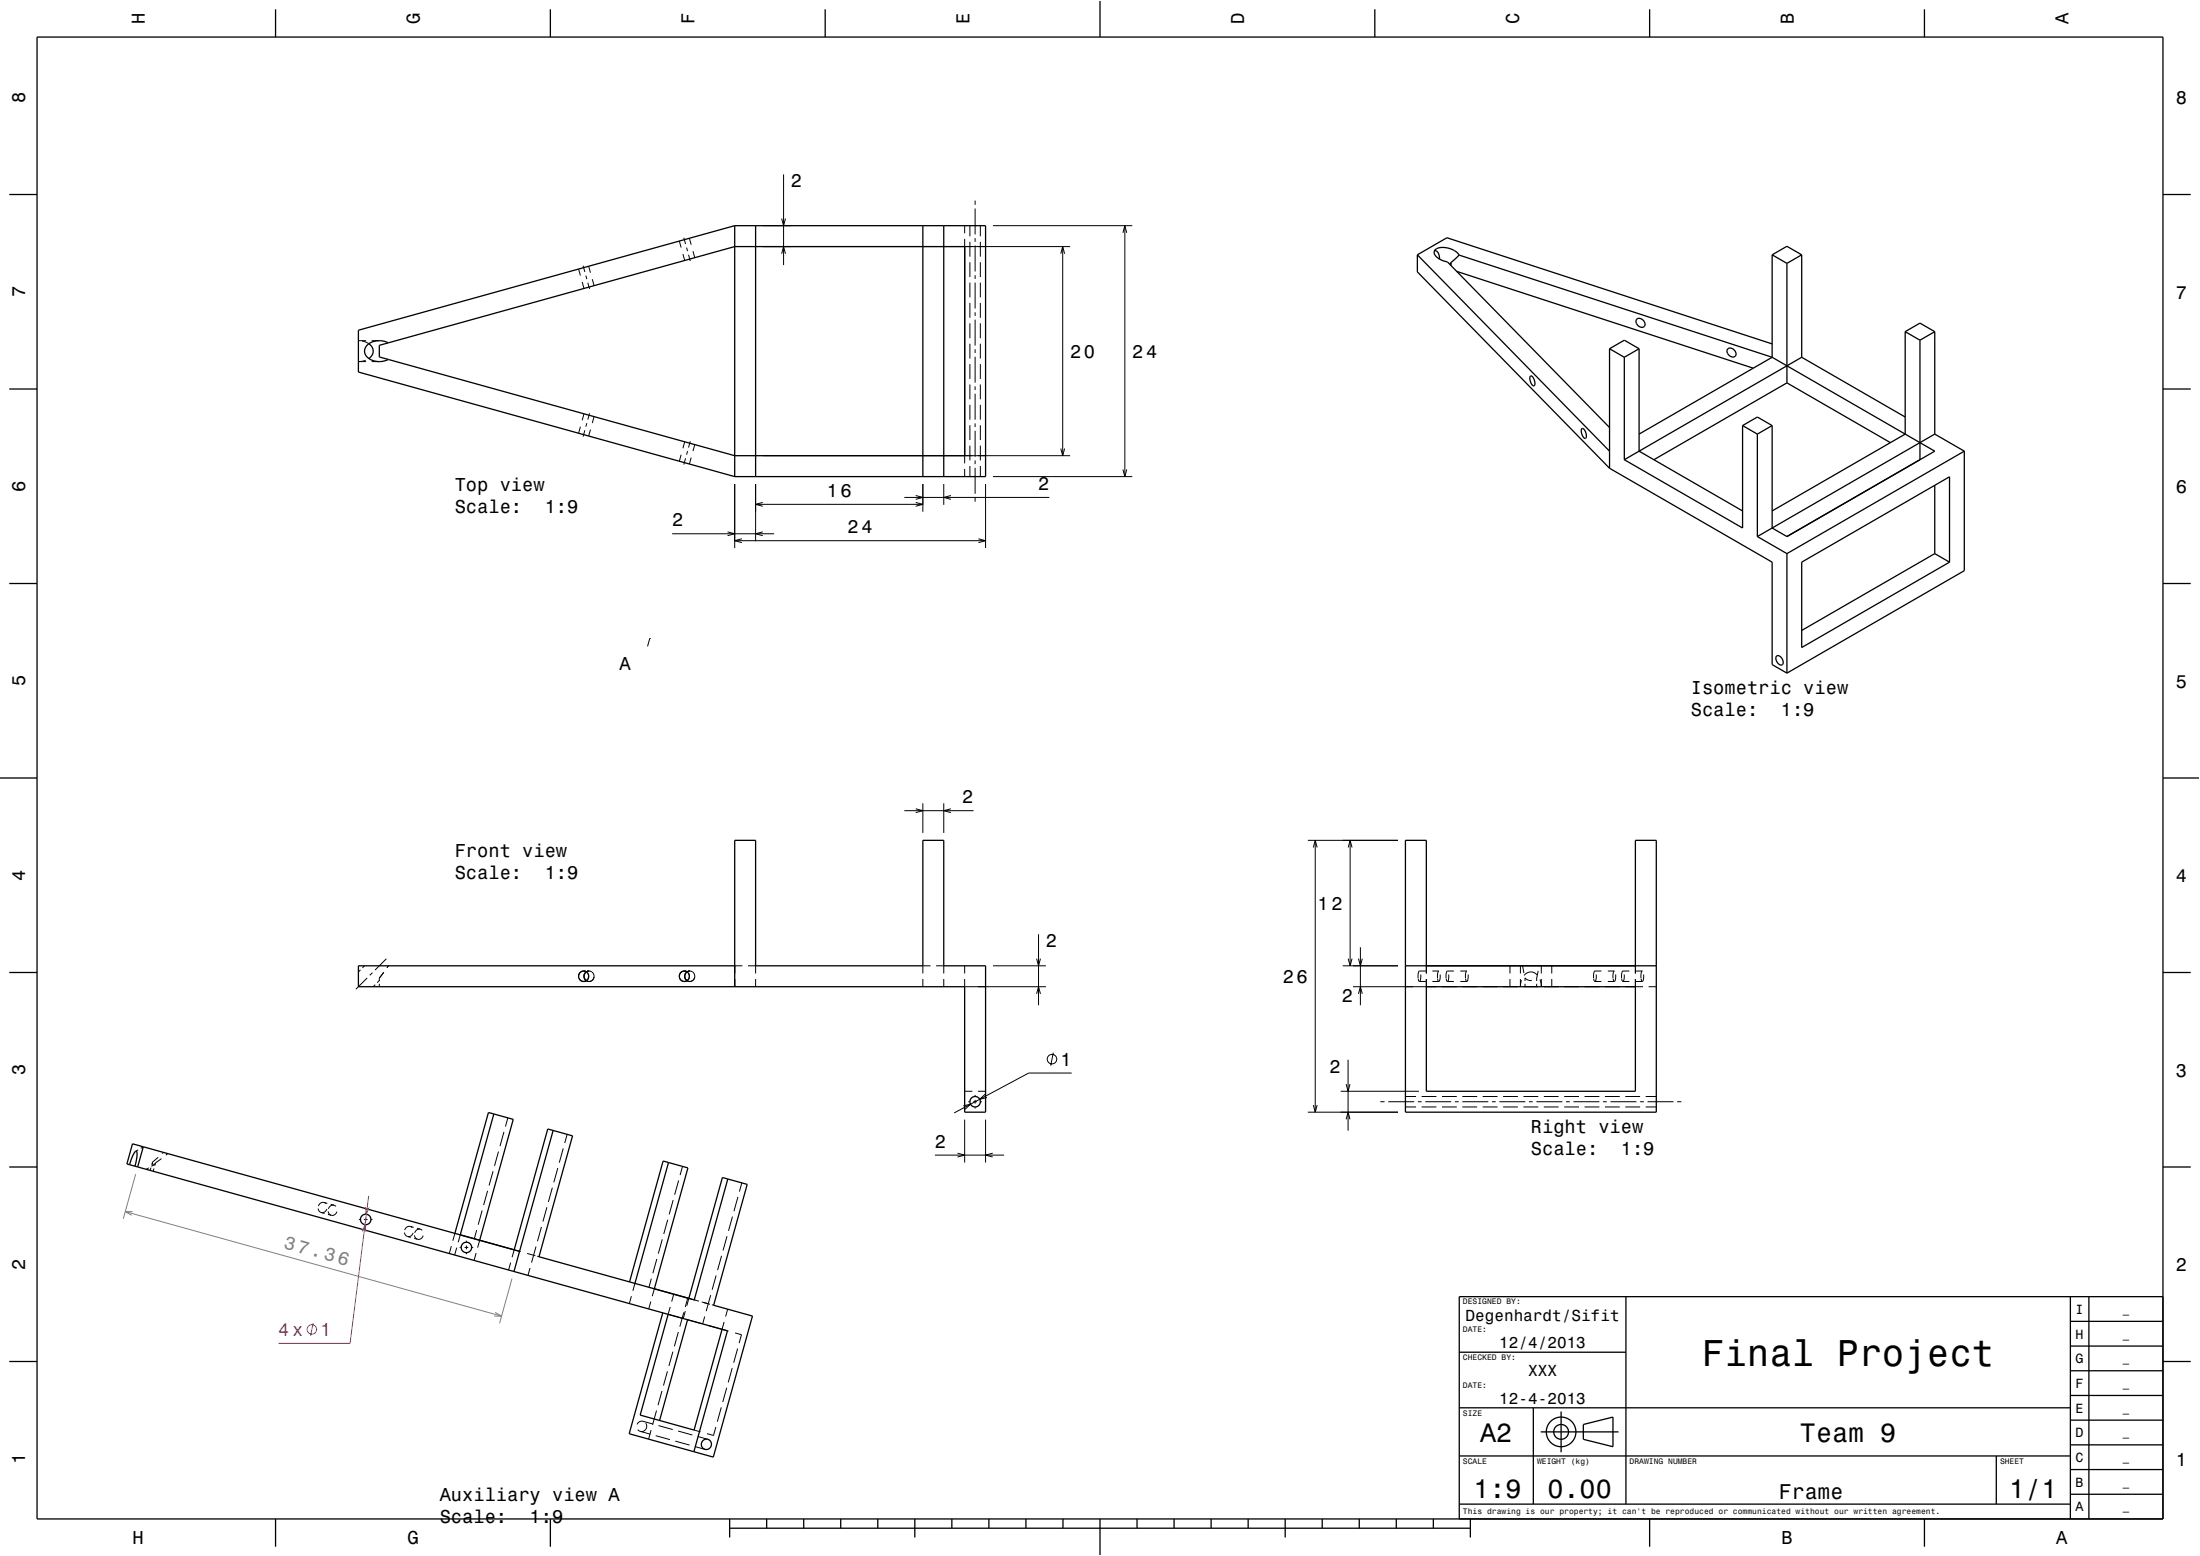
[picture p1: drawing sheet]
<svg xmlns="http://www.w3.org/2000/svg" width="594mm" height="420mm" viewBox="0 0 594 420" stroke-linecap="round" stroke-linejoin="round" font-family="sans-serif">
<g fill="none" stroke="#000" stroke-width=".27">
<path d="M211 59l.6 1.9 .5-1.9M211.6 47.1v24.5M263.3 54.1v1.2M263.3 56.3v7M156.2 72.6l.5 1.8M157.2 76.1l.5 1.8M157.4 71.7l.5 1.7M158.2 74.4l.2 .9M158.7 76.3l.5 1.7M158.9 71.9l.5 1.7M159.9 75.4l.5 1.7M183.4 65.1l.5 1.7"/>
<path d="M184.4 68.6l.5 1.7M184.6 64.2l.5 1.7M185.4 66.8l.2 1M185.9 68.8l.5 1.7M186.1 64.3l.5 1.8M187.1 67.8l.5 1.8M206 66.6h82.9M206 60.9h7.6M211 68.5l.6-1.9 .5 1.9M260.5 60.9v2.1M260.5 64.5v2.1M261.9 60.9v2.9"/>
<path d="M261.9 65.3v4M261.9 70.8v4M261.9 76.3v4M263.3 64.3v1M263.3 66.3v7M263.3 74.3v1M263.3 76.3v7M264.7 60.9v2.9M264.7 65.3v4M264.7 70.8v4M264.7 76.3v4M268.1 60.9h37.6"/>
<path d="M286.4 68.5l.5-1.9 .5 1.9M286.9 66.6v56.4M303.2 62.8l.5-1.9 .5 1.9M303.7 60.9v67.7M96.8 92h2M97.8 92l1.8 .8M98.7 97.2l-1.9 .4h2M99.6 96.8h-.1M100.3 92h2.1M100.3 97.6h2.1M261.9 81.8v4M261.9 87.3v4"/>
<path d="M261.9 92.8v4M261.9 98.3v4M263.3 84.3v1M263.3 86.3v7M263.3 94.3v1M263.3 96.3v7M264.7 81.8v4M264.7 87.3v4M264.7 92.8v4M264.7 98.3v4M156.7 115.2l-.5 1.7M157.7 111.7l-.5 1.7"/>
<path d="M157.9 116.1l-.5 1.7M158.4 114.2l-.2 1M159.2 111.6l-.5 1.7M159.4 115.9l-.5 1.8M160.4 112.5l-.5 1.7M184.9 119.3l-.5 1.7M186.4 119.1l-.5 1.7M261.9 103.8v4M261.9 109.3v4M261.9 114.8v4M263.3 104.3v1M263.3 106.3v7"/>
<path d="M263.3 114.3v1M263.3 116.3v7M264.7 103.8v4M264.7 109.3v4M264.7 114.8v4M183.9 122.7l-.5 1.8M185.1 123.7l-.5 1.7M185.6 121.8l-.2 .9M186.6 123.5l-.5 1.8M187.6 120l-.5 1.8M198.4 130.6v17.3M204 130.6v15.5"/>
<path d="M204 136.1h45.2M205.9 135.6l-1.9 .5 1.9 .6M206 123h82.9M244.2 134.3h39.1M247.2 135.6l2 .5-2 .6M247.2 133.8l2 .5-2 .5M249.2 130.6v7.5M254.8 130.6v5.7M256.7 133.8l-1.9 .5 1.9 .5M260.5 123v2.1M260.5 126.6v2M261.9 120.3v4"/>
<path d="M261.9 125.8v2.8M263.3 134.3v1.1M263.3 124.3v1M263.3 126.3v7M264.7 120.3v4M264.7 125.8v2.8M266.1 130.6v17.3M268.1 128.6h37.6M286.4 121.1l.5 1.9 .5-1.9M303.2 126.7l.5 1.9 .5-1.9M181.5 144.1h27.5M196.4 143.6l2 .5-2 .5"/>
<path d="M198.4 145.9h67.7M200.3 145.4l-1.9 .5 1.9 .6M205.9 143.6l-1.9 .5 1.9 .5M264.2 145.4l1.9 .5-1.9 .6M175.4 172.3h.1M175.4 172.3l-.6 2.2M244.2 218.8h18.7M247.2 218.3l2 .5-2 .5M249.2 216.8v8M254.8 216.8v8M256.7 218.3l-1.9 .5 1.9 .5M353.1 226.8h24.4"/>
<path d="M354.6 228.8l.5-2 .5 2M355.1 226.8v73.4M364 228.8l.5-2 .6 2M364.5 226.8v33.9M104.3 258.8l-3 3M279.9 258.8l.5 1.9 .5-1.9M280.4 252.2v19.1M364 258.8l.5 1.9 .6-1.9M366.8 258.8l.5 1.9 .5-1.9M367.3 255.7v15.6M97.3 261.8l-.5 .5M98.4 260.7l-.5 .5"/>
<path d="M99.1 264l-3 3M100.6 262.6l-.8 .7M101.3 265.8l-.5 .5M102.4 265.6v.7M102.4 264.7l-.5 .5M103.6 262.4l-1.2 1.6v.8M104.8 260.7l-.3 .5M156.4 264.1a1.34 1.34 0 0 0 1.2 .8M157.6 264.9a1.32 1.32 0 0 1 1.4 0M157.6 262.1a1.37 1.37 0 0 0-1.4 1.2M157.6 262.1h.1M157.6 262.1h.5"/>
<path d="M157.6 264.9h.5M158.6 262.1h.4M158.6 264.9h.4M158.8 262.8a1.44 1.44 0 0 1-.4 1.8M159 262.1l-.7 .2M159 262.1a1.41 1.41 0 0 1 1.4 1.4 1.41 1.41 0 0 1-1.4 1.4M159 262.1l-.4 .1-.6 .4M159 262.1h.1M160.4 263.7a1.37 1.37 0 0 1-1.4 1.2M183.5 264.1a1.34 1.34 0 0 0 1.3 .8M184.8 264.9a1.32 1.32 0 0 1 1.4 0M184.8 262.1a1.37 1.37 0 0 0-1.4 1.2"/>
<path d="M184.8 262.1h.1M184.8 262.1h.5M184.8 264.9h.5M185.7 262.1h.5M185.7 264.9h.5M185.9 262.8a1.44 1.44 0 0 1-.3 1.8M186.2 262.1l-.7 .2M186.2 262.1a1.41 1.41 0 0 1 1.4 1.4 1.41 1.41 0 0 1-1.4 1.4M186.2 262.1l-1 .5M186.2 262.1h.1M187.6 263.7a1.38 1.38 0 0 1-1.4 1.2M198.4 264.3v2"/>
<path d="M200.4 260.7h-2v2.1M201.9 260.7h2.1v2.1M204 264.3v2M249.2 264.3v2M251.2 260.7h-2v2.1M252.7 260.7h2.1v2.1M254.8 264.3v2M260.5 260.7v2.1M260.5 264.3v2h21.9M268.1 260.7h14.3M279.9 268.3l.5-2 .5 2M362.5 260.7h15"/>
<path d="M365.3 266.3h22.5M366.8 268.3l.5-2 .5 2M382.9 264.1l.3 .8M383.2 262.1l-.3 .7v1.2M383.2 262.1h1.8M383.2 264.9h1.8M383.2 262.1h.1M383.6 263l-.1 1.4-.3 .5M385.1 260.7v2.1M385.1 264.3v2M386.7 262.1h1.8M386.7 264.9h1.8"/>
<path d="M388.1 264.1l.4 .8M388.5 262.1l-.3 .7-.1 1.2M388.5 262.1h.1M388.8 263v1.4l-.3 .5M389.3 266.3h4M390.5 264.1l.3 .8M390.8 262.1l-.3 .7-.1 1.2M390.8 262.1h1.7M390.8 264.9h1.7M390.8 262.1h.1M391.1 263v1.4l-.3 .5M394.3 262.1h1.7"/>
<path d="M394.3 264.9h1.7M394.8 266.3h4M395.7 264.1l.3 .8M396 262.1l-.3 .5v1.4M396 262.1h.1M396.4 263l-.1 1.4-.3 .5M400.3 266.3h4M405.8 266.3h4M407.7 260.7v2.1M407.7 264.3v2M410.5 264.3v2l.3-1.7M410.5 260.7v2.1"/>
<path d="M411.1 260.7l.4 2M411.3 266.3h4M411.7 263.9l.1 .1M411.8 264l.8 .5 1 .2M411.8 264v.8M411.8 265.6v.7M414.9 264l-.1 .1M414.9 264v.8M414.9 265.6v.7M415 263.1a2.21 2.21 0 0 0-3.5 .2M415.3 262.1l-.4 1.9M415.6 260.7v.1"/>
<path d="M416.2 264.3v2l-.4-1.9M416.2 260.7v2.1M416.8 266.3h4M419 260.7v2.1M419 264.3v2M422.3 266.3h4M427.8 266.3h4M430.3 264.1l.3 .8M430.6 262.1l-.3 .7v1.2M430.6 262.1h1.8M430.6 264.9h1.8M430.6 262.1h.1"/>
<path d="M431 263l-.1 1.4-.3 .5M433.3 266.3h4M434.1 262.1h1.8M434.1 264.9h1.8M435.5 264.1l.4 .8M435.9 262.1l-.3 .5-.1 1.4M435.9 262.1h.1M436.2 263v1.4l-.3 .5M437.8 264.1l.4 .8M438.2 262.1l-.3 .5-.1 1.4M438.2 262.1h1.7M438.2 264.9h1.7"/>
<path d="M438.2 262.1h.1M438.5 263v1.4l-.3 .5M438.8 266.3h4.8M441.6 260.7v2.1M441.6 264.3v2M441.7 262.1h1.7M441.7 264.9h1.7M443.1 264.1l.3 .8M443.4 262.1l-.3 .7v1.2M443.4 262.1h.1M443.8 263l-.1 1.4-.3 .5M445.1 266.3h2.1"/>
<path d="M260.1 298.5l1.9-.5-1.4 1.4M260.5 294.6h2M261.4 297.4h.4M262.8 297.4h1M263.3 295.6v.3M263.3 296.9v1M263.3 298.9v.3M264 294.6h2.1M264.8 297.4h.3M266 295.3l-1.5 1.4 2-.4M284.4 284.1l-.7 3.5M289.4 289.6h-11.6l-20.2 10.8"/>
<path d="M354.6 298.3l.5 1.9 .5-1.9M362 294.6h21.1M363.5 292.6l.5 2 .5-2M364 286.1v19.1M372.7 297.4h1.1M374.8 297.4h7M379.5 296h2.8M379.5 298.8h2.8M382.8 297.4h1M383.8 296h4M383.8 298.8h4M384.8 297.4h7"/>
<path d="M389.3 296h4M389.3 298.8h4M392.8 297.4h1M394.8 296h4M394.8 298.8h4M394.8 297.4h7M400.3 296h4M400.3 298.8h4M402.8 297.4h1M404.8 297.4h7M405.8 296h4M405.8 298.8h4"/>
<path d="M411.3 296h4M411.3 298.8h4M412.8 297.4h1M414.8 297.4h7M416.8 296h4M416.8 298.8h4M422.3 296h4M422.3 298.8h4M422.8 297.4h1M424.8 297.4h7M427.8 296h4M427.8 298.8h4"/>
<path d="M432.8 297.4h1M433.3 296h4M433.3 298.8h4M434.8 297.4h7M438.8 296h4M438.8 298.8h4M442.8 297.4h1M444.3 296h2.9M444.3 298.8h2.9M444.8 297.4h7M452.8 297.4h1.2M36.4 314.8h.2"/>
<path d="M37.3 310.4l-.7 .4M38.7 309.6l-.7 .4M40.2 315.2l-.7 .4M40.8 315.2l-.2 .7M41.2 313.7l.1 .6 .3 .1M41.2 313.7l-.2 .7M41.6 314.4l-.7 .4M41.6 315.4l-.2 .7M42 313.9l-.4 .5M42 313.9l-.2 .8M42.7 312.4l-1.5 1.3M43.6 312.7l-1.6 1.2"/>
<path d="M44.1 311.1l-.3 .3M45.3 311.4l-.5 .4M133.1 316.1l-1 3.9M134.6 310.8l-1.1 3.9M136.1 305.5l-1.1 3.9M137.1 301.7l-.6 2.4M150.6 315.3l-1.1 3.8M152.1 310l-1.1 3.8M153.1 306.2l-.6 2.3M183.2 318.6l-1 3.9M184.3 314.8l-.7 2.4M200.3 319.3l-.7 2.3"/>
<path d="M252.4 311.8h18.7M258.5 311.3l2 .5-2 .5M260.5 302.2v11.6M266.1 302.2v11.6M268 311.3l-1.9 .5 1.9 .5M353.1 300.2h24.4M363.5 302.1l.5-1.9 .5 1.9M85.9 326.2a1.2 1.2 0 0 0 .8 1.1M86.7 327.3l.9 .2M87.5 324.6l.5 .3M87.5 324.6a1.3 1.3 0 0 0-1.5 1M87.5 324.6l.9 .2"/>
<path d="M88.3 326.3a1.32 1.32 0 0 1-1.6 1M88.5 327.8l.9 .2M88.6 327a1.2 1.2 0 0 0 .8 1M89.3 325.1l.9 .2M90.2 325.3l.5 .3M90.2 325.3a1.3 1.3 0 0 0-1.5 1M91 327.1a1.32 1.32 0 0 1-1.6 .9M96.9 329.2h.3M98.2 329.2h1M98.7 327.3v.4M98.7 328.7v1M98.7 330.7v.3"/>
<path d="M100.2 329.2h.4M109.2 332.7a1.21 1.21 0 0 0 .8 1.1M110 333.8l.9 .2M110.8 331l.5 .4M110.8 331a1.3 1.3 0 0 0-1.5 1M110.8 331l.9 .3M111.6 332.8a1.32 1.32 0 0 1-1.6 1M111.8 334.3l.9 .2M111.9 333.4a1.2 1.2 0 0 0 .8 1.1M112.6 331.5l.9 .3M113.5 331.8l.5 .3M113.5 331.8a1.29 1.29 0 0 0-1.5 1"/>
<path d="M114.3 333.5a1.32 1.32 0 0 1-1.6 1M121.9 336.4l-.6 2M122.8 332.9l-.5 2M123.3 336.8l-.5 2M124.1 336.7h.3M124.3 333.3l-.6 2M125.4 336.7h1M125.9 334.9v.3M125.9 336.2v1M125.9 338.2v.3M127.4 336.7h.4M128.6 338.2l-.6 2"/>
<path d="M128.7 332l-.6 2.4M129.5 334.8l-.5 2M130.2 326.7l-1.1 3.9M131.6 321.4l-1 3.9M140.6 337.9l-1.8-.5-.5 2M142.3 338.3l2.3 .7M144.7 336.5l-1.2 4.3M145 339.1l.5 .1M146.2 331.2l-1.1 3.8M147.7 325.9l-1.1 3.8M149.1 320.6l-1 3.8M177.3 339.8l-1 3.9"/>
<path d="M178.8 334.5l-1.1 3.9M180.3 329.2l-1.1 3.9M181.8 323.9l-1.1 3.9M194.8 339l-1 3.8M196.3 333.7l-1.1 3.8M197.8 328.4l-1.1 3.8M199.2 323.1l-1 3.8M137.9 340.8l-.6 2M143.1 342.3l-.5 2M170.5 349.9l-.6 2M171.4 346.4l-.5 2M175.7 351.3l-.5 2"/>
<path d="M175.9 345.1l-.7 2.4 .5 .1M176.2 347.7l.5 .2-.6 2M181 352.8l-.6 2 3.9 1.1M181.9 349.3l-.5 2M183.2 359.5l-1.1 3.9M184.6 354.2l-1 3.9M185 353.9l-.5 2M185.7 350.4l-.7 2.4M185.8 356.3l3.8 1M188.7 351.2l-2.7-.7-.6 2M189.5 351.4l1.7 .5M190.3 355.4l-.6 2"/>
<path d="M191.1 357.7l5.6 1.6M191.2 351.9l-.5 2M191.2 351.9l.5 .2M191.9 349.6l-.7 2.3M192.2 352.2l.5 .1M193.4 344.3l-1.1 3.8M195.5 356.8l-.5 2M196.5 353.4l-.6 2M198.5 359.8l1.7 .5-.6 2.2M178.7 375.4l-1 3.9M180.2 370.1l-1.1 3.9M181.7 364.8l-1.1 3.9"/>
<path d="M194.7 379.9l-1 3.8M196.2 374.6l-1.1 3.8M197.7 369.3l-1.1 3.8M199.2 364l-1.1 3.8M172.2 385.9l.7 .5M172.9 386.4l2.7 .7M173.6 383.6a1.37 1.37 0 0 0-1.6 .9M173.6 383.6l.1 .1M173.6 383.6l2.7 .8M174.3 384.1a1.42 1.42 0 0 1 .1 1.7 1.42 1.42 0 0 1-1.5 .6M175.8 386l-.7 2.5M177 387.5l3.9 1.1"/>
<path d="M177.3 380.7l-1.1 3.9M177.8 384.8l3.8 1.1M182.3 389l3.9 1.1M183.1 386.3l3.8 1M187.4 386l1.8 .5M187.6 390.5l2.7 .7M188.4 387.7l2.7 .8M193.3 385.2l-.7 2.3-1.7-.5"/>
<circle cx="284" cy="285.9" r="1.28"/>
</g>
<path d="M36.6 316.9l-3.3 12.1M33.8 327l101.6 28.3M35.8 327.1l-2-.1 1.7 1.1M133.7 354.2l1.7 1.1-2-.1M138.2 345.1l-3.3 12.1" fill="none" stroke="#808080" stroke-width=".27"/>
<g fill="none" stroke="#000" stroke-width=".35">
<path d="M10 10h574v400h-574zM74.4 2.5v7.5M148.6 2.5v7.5M222.8 2.5v7.5M297 0v10M371.2 2.5v7.5M445.4 2.5v7.5M519.6 2.5v7.5M2.5 52.5h7.5M584 52.5h7.5M198.4 60.9v67.7M198.4 60.9l-101.6 28.2v11.3l101.6 28.2"/>
<path d="M198.4 60.9h67.7v67.7h-67.7M204 60.9v67.7M249.2 60.9v67.7M254.8 60.9v67.7M382.7 68.8v4.6l51.9 53M382.7 68.8l8-4.6 87.8 28.6M382.7 68.8l51.9 53M387.3 67.6a1.89 1.89 0 0 1 1.4 2.3M388.7 69.9h.1M391.8 70.9l-.4 .4M391.8 70.9v.8M393.3 73.3l80.1 26.1"/>
<path d="M394 68.9l-2.2 2M394 68.9a5.2 5.2 0 0 0-6.5-1.5 1.6 1.6 0 0 0 .9 2.4l2.4 .9 43.8 44.7M394 68.9l84.5 27.5M478.5 68.8l4-2.3 4 2.3M478.5 68.8v27.6M478.5 68.8l4 2.3M482.5 71.1v32.2M486.5 68.8v27.6M486.5 68.8l-4 2.3M99.6 92.8a2.29 2.29 0 0 1 0 4M102.4 93.2l96-26.6h62.1v56.4h-62.1l-96-26.6zM104.8 92.5a4.7 4.7 0 0 0-6.2 1.6 2.95 2.95 0 0 0 3 3.4h1.8l1.4-.5"/>
<path d="M434.6 94.1l4 2.3M434.6 94.1l4-2.3 4 2.3M434.6 94.1v32.3M438.6 96.4v27.7M441.9 86.2a1.47 1.47 0 0 1 1.8 .2 1.47 1.47 0 0 1 .2 1.8 1.51 1.51 0 0 1-1.7-.4 1.51 1.51 0 0 1-.3-1.6zM442.6 94.1l-4 2.3M442.6 94.1v27.7M466.5 94.2a1.47 1.47 0 0 1 1.7 .3 1.47 1.47 0 0 1 .3 1.7 1.51 1.51 0 0 1-1.7-.3 1.51 1.51 0 0 1-.3-1.7zM478.5 96.4l43.9 25.4-39.9 23M478.5 96.4l-35.9 20.8M486.5 96.4l27.9 16.2M486.5 96.4l-43.9 25.4"/>
<path d="M514.4 89.5l4-2.3 4 2.3M514.4 89.5v27.7l-35.9 20.7M514.4 89.5l4 2.3M518.4 91.8v32.3l-35.9 20.7M522.4 89.5v27.7M522.4 89.5l-4 2.3M2.5 105h7.5M413.2 101.5a1.73 1.73 0 0 1 1.2 2.2 .41 .41 0 0 1-.3 .5 .41 .41 0 0 1-.5-.4l-.5-1.3zM427.1 115.7a1.72 1.72 0 0 1 1.2 2.2 .41 .41 0 0 1-.3 .5 .41 .41 0 0 1-.5-.4l-.5-1.3zM470.5 114.9v27.6l-31.9-18.4M470.5 114.9l4-2.3 4 2.3M470.5 114.9l4 2.3"/>
<path d="M474.5 117.2v27.6M478.5 114.9v27.6M478.5 114.9l-4 2.3M482.5 103.3l-36 20.8M482.5 103.3l27.9 16.2M522.4 117.2l8 4.6M522.4 117.2l-43.9 25.3M584 105h7.5M434.6 126.4l43.9 25.3v27.7l4 2.3M442.6 121.8l27.9 16.1M442.6 121.8l-4 2.3M522.4 131v18.4"/>
<path d="M530.4 121.8v32.2l-47.9 27.7M530.4 121.8l-47.9 27.6M2.5 157.5h7.5M474.5 144.8l8 4.6M478.5 142.5l4 2.3M478.5 142.5l-4 2.3M482.5 149.4v32.3M486.5 151.7l39.9-23v23l-39.9 23.1zM522.4 149.4l4 2.3M522.4 149.4l-35.9 20.8M584 157.5h7.5M479.7 177.1a1.55 1.55 0 0 1 1.7 2.1 .81 .81 0 0 1-.8 .3 .81 .81 0 0 1-.7-.6 1.61 1.61 0 0 1-.2-1.8z"/>
<path d="M0 210h10M584 210h10M2.5 262.5h7.5M158 262.6a1.45 1.45 0 0 0 .3 2.1M158.3 262.3a1.44 1.44 0 0 0 0 2.4M158.4 264.6l-.1 .1M185.2 262.6a1.44 1.44 0 0 0 .3 2.1M185.5 262.3a1.44 1.44 0 0 0 0 2.4M185.6 264.6l-.1 .1M198.4 260.7h-101.6v5.6h163.7v33.9h5.6v-39.5h-11.3v-33.9h-5.6v33.9h-45.2v-33.9h-5.6v39.5M379.5 260.7h67.7M385.1 266.3h56.5v28.3h-56.5z"/>
<path d="M385.1 260.7v-33.9h-5.6v73.4h67.7v-73.4h-5.6v33.9M584 262.5h7.5M2.5 315h7.5M35 314.4l.8-2.2a1.68 1.68 0 0 1 1-1.4l.2 1.3-.6 2.7M35 314.4l-.7-.2 1.5-5.5 104.5 29.1M35 314.4l1.4 .4M36.4 314.8l.8 .2M37.2 315l101.6 28.2M38.7 309.5l-1.5 5.5M133.3 300.7l-1.4-.4-9.1 32.6M133.3 300.7l-9 32.6 14.5 4.1 9.1-32.7 1.4 .4M133.3 300.7l5.3 1.4-9.1 32.7"/>
<path d="M149.3 305.1l5.3 1.5-9.1 32.6 41.9 11.7 9.1-32.7M149.3 305.1l-9 32.7M180.5 313.8l-9.1 32.6M584 315h7.5M140.3 337.8l-1.5 5.4M138.8 343.2l57.6 16-9.1 32.7M170 346l9-32.6 6.7 1.8-9 32.7M180.4 354.8l-7.6 27.2 14.6 4 7.6-27.2M185.6 356.2l-7.5 27.2M186 350.5l9.1-32.7 6.6 1.9-9 32.6 10.5 2.9-10.6 38.1-22.7-6.3 9-32.6M439 350v56M559 356.7h25"/>
<path d="M559 350v60M564 350v60M584 350h-190v60M2.5 367.5h7.5M394 365h45M559 376.7h25M559 370h25M559 363.3h25M584 367.5h7.5M394 393h165M394 380h165M414 380v26"/>
<path d="M416 386.5h21M421.5 381v11M427.5 384.5l8-2v8l-8-2zM539 393v13M559 396.7h25M559 390h25M559 383.3h25M74.4 410v7.5M148.6 410v7.5M197 412.5h200M197 410v5M207 410v2.5"/>
<path d="M217 410v2.5M227 410v2.5M237 410v2.5M247 410v5M257 410v2.5M267 410v2.5M277 410v2.5M287 410v2.5M297 410v10M307 410v2.5M317 410v2.5M327 410v2.5"/>
<path d="M337 410v2.5M347 410v5M357 410v2.5M367 410v2.5M377 410v2.5M387 410v2.5M394 406h165M397 410v5M445.4 410v7.5M519.6 410v7.5M559 403.3h25"/>
<circle cx="157.6" cy="263.5" r="1.39"/>
<circle cx="184.8" cy="263.5" r="1.39"/>
<circle cx="263.3" cy="297.4" r="1.41"/>
<circle cx="98.7" cy="329.2" r="1.41"/>
<circle cx="125.9" cy="336.7" r="1.41"/>
<circle cx="190.7" cy="389.8" r="1.39"/>
<circle cx="421.5" cy="386.5" r="2"/>
<circle cx="421.5" cy="386.5" r="4"/>
</g>
<path d="M175.4 172.3v.4l-.1-.1z" fill-rule="evenodd" fill="#000"/>
<path d="M0 0h594v420h-594" fill="none" stroke="#fff" stroke-width=".27"/>
<g fill="none" stroke="#ff0080" stroke-width=".27">
<path d="M97.8 332.4l.8-1.8 .2 1.9M98.6 325.8l.3 2 .8-1.9M99.5 322.8l-5 39.8h-19.4M84.6 357.1l-.7 3.5"/>
<circle cx="84.2" cy="358.8" r="1.28"/>
</g>
<text font-size="10.1" x="459.5" y="368.7">Final Project</text>
<g font-size="7.2">
<text x="399.7" y="389.3">A2</text>
<text x="486" y="389.1">Team 9</text>
<text x="397.8" y="404.3">1:9</text>
<text x="417.8" y="404.3">0.00</text>
<text x="542.5" y="404.3">1/1</text>
</g>
<text font-size="5.8" x="480.3" y="404.6">Frame</text>
<g font-size="5">
<text x="39.1" y="6.5" transform="rotate(-90 39.1 6.5)">H</text>
<text x="113.3" y="6.5" transform="rotate(-90 113.3 6.5)">G</text>
<text x="187.5" y="6.5" transform="rotate(-90 187.5 6.5)">F</text>
<text x="261.7" y="6.5" transform="rotate(-90 261.7 6.5)">E</text>
<text x="335.9" y="6.5" transform="rotate(-90 335.9 6.5)">D</text>
<text x="410.1" y="6.5" transform="rotate(-90 410.1 6.5)">C</text>
<text x="484.3" y="6.5" transform="rotate(-90 484.3 6.5)">B</text>
<text x="558.5" y="6.5" transform="rotate(-90 558.5 6.5)">A</text>
<text x="6.8" y="27.8" transform="rotate(-90 6.8 27.8)">8</text>
<text x="587.5" y="28.1">8</text>
<text x="213.6" y="50.6">2</text>
<text x="6.8" y="80.3" transform="rotate(-90 6.8 80.3)">7</text>
<text x="587.5" y="80.6">7</text>
<text x="288.9" y="96.5">20</text>
<text x="305.7" y="96.5">24</text>
<text x="6.8" y="132.8" transform="rotate(-90 6.8 132.8)">6</text>
<text x="122.8" y="132.4">Top view</text>
<text x="223.2" y="134.1">16</text>
<text x="280.3" y="132.3">2</text>
<text x="587.5" y="133.1">6</text>
<text x="122.8" y="138.5">Scale:</text>
<text x="147.1" y="138.5">1:9</text>
<text x="181.5" y="142.1">2</text>
<text x="228.9" y="143.9">24</text>
<text x="6.8" y="185.3" transform="rotate(-90 6.8 185.3)">5</text>
<text x="167.3" y="180.9">A</text>
<text x="587.5" y="185.6">5</text>
<text x="456.5" y="187.3">Isometric view</text>
<text x="456.5" y="193.4">Scale:</text>
<text x="480.8" y="193.4">1:9</text>
<text x="259.8" y="216.8">2</text>
<text x="122.8" y="231.2">Front view</text>
<text x="6.8" y="237.8" transform="rotate(-90 6.8 237.8)">4</text>
<text x="122.8" y="237.2">Scale:</text>
<text x="147.1" y="237.2">1:9</text>
<text x="587.5" y="238.1">4</text>
<text x="355.8" y="245.5">12</text>
<text x="282.4" y="255.7">2</text>
<text x="346.3" y="265.3">26</text>
<text x="362.3" y="270.6">2</text>
<text x="286.3" y="287.6">1</text>
<text x="6.8" y="290.3" transform="rotate(-90 6.8 290.3)">3</text>
<text x="358.9" y="289.6">2</text>
<text x="587.5" y="290.6">3</text>
<text x="413.3" y="305.8">Right view</text>
<text x="252.4" y="309.8">2</text>
<text x="413.3" y="311.9">Scale:</text>
<text x="437.6" y="311.9">1:9</text>
<text x="6.8" y="342.8" transform="rotate(-90 6.8 342.8)">2</text>
<text x="587.5" y="343.1">2</text>
<text x="6.8" y="395.3" transform="rotate(-90 6.8 395.3)">1</text>
<text x="587.5" y="395.6">1</text>
<text x="118.7" y="405.2">Auxiliary view A</text>
<text x="118.7" y="411.2">Scale:</text>
<text x="143" y="411.2">1:9</text>
<text x="35.8" y="416.8">H</text>
<text x="110" y="416.8">G</text>
<text x="481" y="416.8">B</text>
<text x="555.2" y="416.8">A</text>
</g>
<text font-size="5" fill="#808080" x="76.5" y="336.8" transform="rotate(16 76.5 336.8)">37.36</text>
<g font-size="5" fill="#ff0080">
<text x="75.1" y="360.6">4x</text>
<text x="86.5" y="360.6">1</text>
</g>
<g font-size="4.3">
<text x="395.7" y="356.5">Degenhardt/Sifit</text>
<text x="404.8" y="364">12/4/2013</text>
<text x="412.6" y="371.5">XXX</text>
<text x="404.8" y="379">12-4-2013</text>
</g>
<g font-size="3.6">
<text x="560.4" y="354.6">I</text>
<text x="560.4" y="361.3">H</text>
<text x="560.4" y="368">G</text>
<text x="560.4" y="374.6">F</text>
<text x="560.4" y="381.3">E</text>
<text x="560.4" y="388">D</text>
<text x="560.4" y="394.6">C</text>
<text x="560.4" y="401.3">B</text>
<text x="560.4" y="408">A</text>
</g>
<g font-size="2.9">
<text x="573.1" y="354.4">_</text>
<text x="573.1" y="361.1">_</text>
<text x="573.1" y="367.7">_</text>
<text x="573.1" y="374.4">_</text>
<text x="573.1" y="381">_</text>
<text x="573.1" y="387.7">_</text>
<text x="573.1" y="394.4">_</text>
<text x="573.1" y="401.1">_</text>
<text x="573.1" y="407.7">_</text>
</g>
<g font-size="2.2">
<text x="395" y="352.1">DESIGNED BY:</text>
<text x="395" y="359.6">DATE:</text>
<text x="395" y="367.1">CHECKED BY:</text>
<text x="395" y="374.6">DATE:</text>
<text x="395" y="382.1">SIZE</text>
<text x="395" y="395.1">SCALE</text>
<text x="415" y="395.1">WEIGHT (kg)</text>
<text x="440" y="395.1">DRAWING NUMBER</text>
<text x="540" y="395.1">SHEET</text>
<text x="395" y="408.8">This drawing is our property; it can't be reproduced or communicated without our written agreement.</text>
</g>
</svg>
